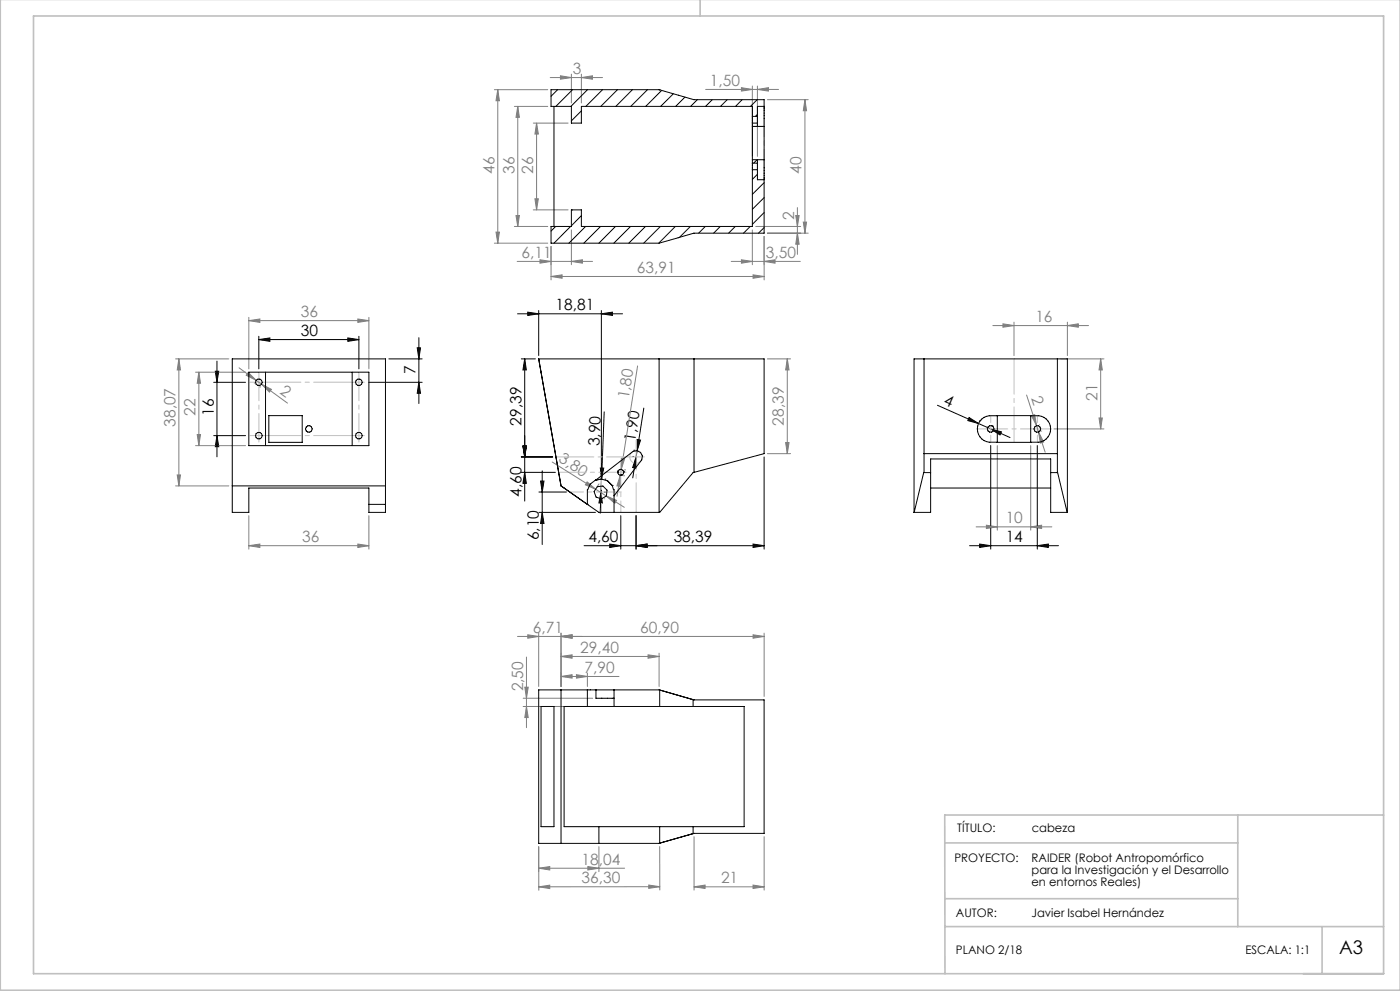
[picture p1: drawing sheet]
<svg xmlns="http://www.w3.org/2000/svg" width="420mm" height="297mm" viewBox="0 0 420 297" stroke-linecap="round" stroke-linejoin="round" font-family="sans-serif">
<g fill="none" stroke="#000" stroke-width=".3">
<path d="M155.3 94h31.5M158.3 93.6l3.3 .4-3.3 .5zM161.6 93.1v13.5M180.4 94l3.3-.4v.9zM180.4 93.1v59.5M64.1 114.6h9.6M64.6 111.3h1l-.5 3.3zM65.1 108.2v28.7M77.6 101.8l3.4-.5v1zM77.6 100.8v9.8M77.6 101.8h30.1M104.4 101.3l3.3 .5-3.3 .5z"/>
<path d="M107.7 100.8v9.8M110.7 114.6h15.9M116.7 107.6h9.9M125.2 104.2h1l-.5 3.4zM125.7 114.6l.5 3.3h-1zM125.7 101.2v19.7M156.4 107.6h4.2M157.4 107.6v42.6M157.4 107.6l.5 3.3h-1zM64.1 130.6h9.6M65.1 130.6l.5 3.3h-1zM156.4 136.9h9.4"/>
<path d="M156.9 133.7h1l-.5 3.2zM181.3 123.4l-.8 20.2M189.8 136.8h.1M190.1 134.9h.1M190.8 136.9l-1 6.3M190.8 136.9v3.4l-1-.2zM191.1 135.1l-.3 1.8M191.1 131.7l1.1 .2-1.1 3.2zM193.1 122.3l-2 12.8M229.2 136.9v27.7M281.2 121.5l16 7M290.7 125.1l2.8 1.8-3.2-.9z"/>
<path d="M294 126h.1M297.2 128.5l5.8 2.6M297.2 128.5l3.2 .9-.4 .9zM297.2 133.5v31.1M297.6 127.6h.1M311.2 133.5v31.1M156.4 141.6h10.2M157.4 141.6l.5 3.2h-1zM161.7 147.5h8.2M161.7 153.6h16.9M162.2 144.2h1l-.5 3.3zM162.7 141.1v22.1"/>
<path d="M162.7 153.6l.5 3.3h-1zM180.1 140.3h1l-.6 3.3zM180.3 147.5l-.2 6.3M180.3 147.5l.4 3.3-1-.1zM180.5 143.6l-.2 3.9M181.3 147.5h.1M181.5 143.6h.1M186.2 154.5v10.1M190.8 154.5v10.1M175.2 163.5h54M182.9 163.1l3.3 .4-3.3 .6zM190.8 163.5l3.3-.4v1z"/>
<path d="M225.9 163.1l3.3 .4-3.3 .6zM290.9 163.5h26.6M293.9 163.1l3.3 .4-3.3 .6zM311.2 163.5l3.3-.4v1z"/>
</g>
<g fill="none" stroke="#808080" stroke-width=".3">
<path d="M148.3 26.9h16M149.3 26.9l.5 3.3h-1zM149.3 26.9v46M154.3 31.9h10M155.3 31.9l.5 3.3h-1zM155.3 31.9v36M160 36.9h10.4M161 36.9l.5 3.3h-1zM161 36.9v26M165.1 23.2h15.7M168.1 22.7l3.3 .5-3.3 .5zM171.4 22.2v8.7"/>
<path d="M174.4 23.2l3.3-.5v1zM174.4 22.2v8.7M211.7 26.8h21.9M222.4 26.3l3.3 .5-3.3 .5zM225.7 25.8v21.1M227.2 26.8l3.3-.5v1zM227.2 25.8v21.1M230.2 29.9h12.3M241.5 29.9v40M241.5 29.9l.5 3.3h-1zM160.5 59.6h1l-.5 3.3zM148.3 72.9h16"/>
<path d="M148.8 69.6h1l-.5 3.3zM154.3 67.9h10M154.8 64.6h1l-.5 3.3zM155.2 78.3h22.6M160 62.9h10.4M162 77.9l3.3 .4-3.3 .6zM165.3 73.9v10M171.4 78.3l3.3-.4v1zM171.4 68.9v10.4M219.4 78.3h20.7M222.4 77.9l3.3 .4-3.3 .6zM225.7 68.9v10.4"/>
<path d="M226.7 67.9h13.5M229.2 78.3l3.3-.4v1zM229.2 70.9v13M230.2 69.9h12.3M238.7 64.6h1l-.5 3.3zM239.2 69.9l.5 3.3h-1zM239.2 62.2v14M241 66.6h1l-.5 3.3zM74.6 96.1l3.4-.5v1zM74.6 95.1v15.5M74.6 96.1h36.1M107.4 95.6l3.3 .5-3.3 .5z"/>
<path d="M110.7 95.1v15.5M165.3 82.9l3.3-.5v1zM165.3 82.9h63.9M225.9 82.4l3.3 .5-3.3 .5zM297.9 97.6h28.7M300.9 97l3.3 .6-3.3 .5zM304.2 96.6v10M320.2 97.6l3.3-.6v1.1zM320.2 96.6v10M52.7 107.6h16M53.7 107.6v38M53.7 107.6l.5 3.3h-1z"/>
<path d="M58.7 111.5h15M59.7 111.5v22.1M59.7 111.5l.4 3.4h-.9zM71.7 110.2l5.1 3.8M74.5 111.6l2.3 2.4-2.9-1.5zM76.3 114.8h.1M76.8 114l1.7 1.1M77.9 116h.1M78.5 115.1l7.8 5.7M78.5 115.1l2.9 1.6-.6 .8zM191.3 109.7l-6.2 39M230.2 107.6h7"/>
<path d="M236.2 107.6v28.4M236.2 107.6l.5 3.3h-1zM308 118.4l3 9.2M318.2 107.6h13M330.2 107.6v20.9M330.2 107.6l.5 3.3h-1zM58.7 133.6h15M59.2 130.2h.9l-.4 3.4zM165.7 138.5l13 8.1M186.4 137.3l1 .2-1 3.1zM230.2 136h7M235.7 132.6h1l-.5 3.4z"/>
<path d="M299.2 133.6v25.3M309.2 133.6v25.3M309.5 124.6l.9-.3 .6 3.3zM311 127.6l.6 1.9M311.6 129.5l1.9 6M311.6 129.5l1.5 3-1 .3zM311.9 127.3h.1M312.5 129.2h.1M316.2 128.5h15M329.7 125.3h1l-.5 3.2zM52.7 145.6h16M53.2 142.3h1l-.5 3.3z"/>
<path d="M74.6 154.5v10.1M110.7 154.5v10.1M176.1 144.4l2.6 2.2-3.1-1.3zM178.7 146.6l3.2 2.1M179.7 145l-.5 .8M181.4 149.5h.1M181.9 148.7l3.1 1.3-.6 .8zM181.9 148.7l5.4 3.3M186.1 142.4v3.4l-1-.2zM187.1 142.6h.1M187.4 140.8h.1M292.8 157.9h22.8"/>
<path d="M295.9 157.4l3.3 .5-3.3 .5zM309.2 157.9l3.3-.5v1zM74.6 163.5l3.4-.4v1zM74.6 163.5h36.1M107.4 163.1l3.3 .4-3.3 .6zM155.3 190.7h73.9M157.9 196.9v21.2M158.3 190.2l3.3 .5-3.3 .6zM161.6 189.8v15.9M168.3 190.7l3.3-.5v1.1zM168.3 196.7l3.3-.5v1.1zM168.3 189.8v15.9"/>
<path d="M168.3 196.7h29.4M194.4 196.2l3.3 .5-3.3 .6zM197.7 195.8v9.9M225.9 190.2l3.3 .5-3.3 .6zM229.2 189.8v18.9M157 209.3h20.8M157 211.7h20.6M157.4 205.9h1.1l-.6 3.4zM157.9 211.7l.6 3.3h-1.1zM168.3 202.7l3.3-.5v1zM168.3 202.7h17.4M172.9 202.2l3.3 .5-3.3 .5z"/>
<path d="M176.2 201.7v4M176.4 259.7l3.3 .5-3.3 .5zM179.7 253.7v7.5M197.9 253.7v13M208.2 250.8v16M229.2 250.8v16M161.6 260.2l3.3-.5v1zM161.6 261.2v-7.5v13.1M161.6 260.2h25.8M161.6 265.8l3.3-.5v1zM194.6 265.3l3.3 .4-3.3 .5zM197.9 265.7l-36.3 .1"/>
<path d="M208.2 265.8l3.3-.5v1zM208.2 265.8h21M225.9 265.3l3.3 .5-3.3 .5z"/>
</g>
<g fill="none" stroke="#c0c0c0" stroke-width=".3">
<path d="M190.8 136.9h.1M297.2 128.5h.1M180.3 147.5h.1M186.4 140.6l-.3 1.8"/>
<circle cx="190.8" cy="137" r="1.9"/>
</g>
<path d="M229.2 31.9v22M293.2 128.5h22" fill="none" stroke="#c0c0c0" stroke-width=".3" stroke-dasharray="15.2 1.3 1.3 1.3" stroke-dashoffset="6.1"/>
<path d="M304.2 132.5v-25" fill="none" stroke="#c0c0c0" stroke-width=".3" stroke-dasharray="15.2 1.3 1.3 1.3" stroke-dashoffset="4.6"/>
<path d="M297.2 124.6v7.9M311.2 124.6v7.9" fill="none" stroke="#c0c0c0" stroke-width=".3" stroke-dasharray="15.2 1.3 1.3 1.3" stroke-dashoffset="13.2"/>
<path d="M77.7 111.5v21M107.7 111.5v21" fill="none" stroke="#c0c0c0" stroke-width=".3" stroke-dasharray="15.2 1.3 1.3 1.3" stroke-dashoffset="6.7"/>
<path d="M74.7 114.5h35M74.7 130.5h35" fill="none" stroke="#c0c0c0" stroke-width=".3" stroke-dasharray="15.2 1.3 1.3 1.3" stroke-dashoffset="-.4"/>
<path d="M193.3 136.9h-26.5" fill="none" stroke="#c0c0c0" stroke-width=".3" stroke-dasharray="15.2 1.3 1.3 1.3" stroke-dashoffset="3.9"/>
<path d="M187.8 141.5h-20.2" fill="none" stroke="#c0c0c0" stroke-width=".3" stroke-dasharray="15.2 1.3 1.3 1.3" stroke-dashoffset="7"/>
<path d="M186.4 147.4h-15.4" fill="none" stroke="#c0c0c0" stroke-width=".3" stroke-dasharray="15.2 1.3 1.3 1.3" stroke-dashoffset="7.7"/>
<path d="M180.4 143.7v9.8" fill="none" stroke="#c0c0c0" stroke-width=".3" stroke-dasharray="15.2 1.3 1.3 1.3" stroke-dashoffset="12.2"/>
<path d="M186.3 138.6v14.9" fill="none" stroke="#c0c0c0" stroke-width=".3" stroke-dasharray="15.2 1.3 1.3 1.3" stroke-dashoffset="7.5"/>
<path d="M190.8 132v21.5" fill="none" stroke="#c0c0c0" stroke-width=".3" stroke-dasharray="15.2 1.3 1.3 1.3" stroke-dashoffset="6.4"/>
<path d="M.1 -.1v296.9h419.9M210 0v4.8M10.1 4.8h405v287h-405zM283.5 252.6h87.8M371.3 244.3v33.4M415.1 244.3h-131.7l.1 47.5M283.5 277.7h131.6M283.5 269.3h87.8M396.6 277.7v14" fill="none" stroke="#c0c0c0" stroke-width=".5"/>
<g fill="#000">
<path d="M64.6 111.3h1l-.5 3.3zM65.1 130.6l.5 3.3h-1z"/>
<path d="M77.6 101.8l3.4-.5v1zM104.4 101.3l3.3 .5-3.3 .5z"/>
<path d="M125.7 114.6l.5 3.3h-1zM125.2 104.2h1l-.5 3.4z"/>
<path d="M157.4 107.6l.5 3.3h-1zM156.9 133.7h1l-.5 3.2zM156.9 133.7h1l-.5 3.2zM157.4 141.6l.5 3.2h-1zM162.2 144.2h1l-.5 3.3zM162.7 153.6l.5 3.3h-1z"/>
<path d="M190.8 136.9v3.4l-1-.2zM191.1 131.7l1.1 .2-1.1 3.2z"/>
<path d="M297.2 128.5l3.2 .9-.4 .9zM290.7 125.1l2.8 1.8-3.2-.9z"/>
<path d="M180.3 147.5l.4 3.3-1-.1zM180.1 140.3h1l-.6 3.3z"/>
<path d="M190.8 163.5l3.3-.4v1zM182.9 163.1l3.3 .4-3.3 .6zM180.4 94l3.3-.4v.9zM158.3 93.6l3.3 .4-3.3 .5z"/>
<path d="M190.8 163.5l3.3-.4v1zM225.9 163.1l3.3 .4-3.3 .6z"/>
<path d="M293.9 163.1l3.3 .4-3.3 .6zM311.2 163.5l3.3-.4v1z"/>
</g>
<g fill="#808080">
<path d="M186.1 142.4v3.4l-1-.2zM186.4 137.3l1 .2-1 3.1z"/>
<path d="M329.7 125.3h1l-.5 3.2zM330.2 107.6l.5 3.3h-1z"/>
<path d="M300.9 97l3.3 .6-3.3 .5zM320.2 97.6l3.3-.6v1.1z"/>
<path d="M311.6 129.5l1.5 3-1 .3zM309.5 124.6l.9-.3 .6 3.3z"/>
<path d="M181.9 148.7l3.1 1.3-.6 .8zM176.1 144.4l2.6 2.2-3.1-1.3z"/>
<path d="M168.3 190.7l3.3-.5v1.1zM225.9 190.2l3.3 .5-3.3 .6zM295.9 157.4l3.3 .5-3.3 .5zM309.2 157.9l3.3-.5v1z"/>
<path d="M222.4 77.9l3.3 .4-3.3 .6zM229.2 78.3l3.3-.4v1z"/>
<path d="M168.1 22.7l3.3 .5-3.3 .5zM174.4 23.2l3.3-.5v1z"/>
<path d="M165.3 82.9l3.3-.5v1zM225.9 82.4l3.3 .5-3.3 .5z"/>
<path d="M168.3 202.7l3.3-.5v1zM172.9 202.2l3.3 .5-3.3 .5z"/>
<path d="M74.6 163.5l3.4-.4v1zM107.4 163.1l3.3 .4-3.3 .6z"/>
<path d="M74.6 96.1l3.4-.5v1zM107.4 95.6l3.3 .5-3.3 .5z"/>
<path d="M176.4 259.7l3.3 .5-3.3 .5zM161.6 260.2l3.3-.5v1z"/>
<path d="M158.3 190.2l3.3 .5-3.3 .6zM168.3 190.7l3.3-.5v1.1z"/>
<path d="M168.3 196.7l3.3-.5v1.1zM194.4 196.2l3.3 .5-3.3 .6z"/>
<path d="M162 77.9l3.3 .4-3.3 .6zM171.4 78.3l3.3-.4v1z"/>
<path d="M161.6 265.8l3.3-.5v1zM194.6 265.3l3.3 .4-3.3 .5z"/>
<path d="M155.3 31.9l.5 3.3h-1zM154.8 64.6h1l-.5 3.3z"/>
<path d="M236.2 107.6l.5 3.3h-1zM235.7 132.6h1l-.5 3.4z"/>
<path d="M53.7 107.6l.5 3.3h-1zM53.2 142.3h1l-.5 3.3z"/>
<path d="M149.3 26.9l.5 3.3h-1zM148.8 69.6h1l-.5 3.3zM161 36.9l.5 3.3h-1zM160.5 59.6h1l-.5 3.3zM241.5 29.9l.5 3.3h-1zM241 66.6h1l-.5 3.3zM238.7 64.6h1l-.5 3.3zM239.2 69.9l.5 3.3h-1z"/>
<path d="M157.4 205.9h1.1l-.6 3.4zM157.9 211.7l.6 3.3h-1.1z"/>
<path d="M59.7 111.5l.4 3.4h-.9zM59.2 130.2h.9l-.4 3.4z"/>
<path d="M74.5 111.6l2.3 2.4-2.9-1.5zM78.5 115.1l2.9 1.6-.6 .8z"/>
<path d="M208.2 265.8l3.3-.5v1zM225.9 265.3l3.3 .5-3.3 .5z"/>
<path d="M222.4 26.3l3.3 .5-3.3 .5zM227.2 26.8l3.3-.5v1z"/>
</g>
<g fill="none" stroke="#000" stroke-width=".3">
<path d="M165.3 26.9h32.4l10.5 3h21v40h-21l-10.5 3h-32.4v-5h6.1v-5h3v5h51.3v-36h-51.3v5h-3v-5h-6.1zM166.2 31.9v36M167.3 26.9l-2 2M171.8 26.9l-5 5M174.4 33.2l-3 3M176.2 26.9l-4.9 5M180.8 26.9l-5 5M185.2 26.9l-5 5M189.7 26.9l-5 5M194.2 26.9l-5 5M197.7 26.9h.2M197.7 26.9h.1"/>
<path d="M198.5 27.1l-4.8 4.8M202 28.1l-3.8 3.8M205.5 29.1l-2.8 2.8M209.2 29.9l-2 2M213.7 29.9l-2 2M218.2 29.9l-2.1 2M222.6 29.9l-1.9 2M225.7 34.9h1.5M225.7 36.9h1.5M225.7 37.9h3.5M227.2 29.9l-2.1 2M227.2 34.3l-.6 .6"/>
<path d="M229.2 31.9h-2v6M225.7 50.9h1.5M225.7 48.9h1.5M225.7 47.9h3.5M227.1 47.9l-1 1M227.2 47.9v6h2M227.2 52.2l-1.5 1.6M229.2 54.7l-3.5 3.5M229.2 59.2l-3.5 3.5M166.7 67.9l-1.4 1.3M171.2 67.9l-5 5M171.7 62.9l-.3 .2"/>
<path d="M174.4 64.6l-3 3.1M175.7 67.9l-5 5M180.2 67.9l-5 5M184.6 67.9l-4.9 5M189.2 67.9l-5.1 5M193.6 67.9l-5 5M198.1 67.9l-5 5M202.6 67.9l-5 5M207.1 67.9l-3.2 3.2M211.6 67.9l-2 2M216.1 67.9l-2 2M220.6 67.9l-2 2"/>
<path d="M225.1 67.9l-2 2M229.2 63.7l-3.5 3.5M229.2 68.2l-1.7 1.7M69.7 107.6h45.9v46h-4.9v-7.3h-36.1v7.3h-4.9zM74.6 111.5h36.1v22.1h-36.1zM79.7 111.5v22.1M105.7 111.5v22.1M161.6 107.6l6.7 38M161.6 107.6h67.6v28.4l-21 5.6M161.6 107.6l4.6 26M197.7 107.6v46M208.2 107.6v34"/>
<path d="M274.2 107.6h46v46h-5v-16.1h-36v16.1h-5zM277.2 107.6l-.1 34M317.2 107.6l.1 34M80.6 124.6h10.1v8h-10.1zM277.2 136h40M299.2 124.6v8h10v-8M299.2 132.5a4.6 4.6 0 0 1-5.7-2.3 4 4 0 0 1 3.3-5.6h14.8a4 4 0 0 1 3.6 4 4 4 0 0 1-3.6 3.9h-2.4M69.7 145.6h45.9M110.7 151.2h4.9M168.3 145.6l7.9 5.6M168.3 145.6l.9 .7M176.2 151.2h.1"/>
<path d="M178.8 143.9l11.2-8.6 1.1-.2 1.1 .5 .5 1.1-.2 1.1-8.3 10.8M178.8 143.9a4.2 4.2 0 0 0-2.6 2.9v4.4M179.2 145.9l1.7-.2 1.2 1.2-.2 1.7-1.5 .9-1.6-.5-.6-1.6zM180.6 143.6l1.7 .5 1.3 1.4M180.6 143.6l-1.8 .3M182.3 144.1l1.4 1.4M183.7 145.5h.1M183.7 145.5l.3 1.3h.2v6.8M185.3 141.7l.3 .5 .5 .2M185.4 141.1l-.1 .6M185.8 140.8l-.4 .3M186.4 140.6l.5 .3 .2 .5"/>
<path d="M186.4 140.6l-.6 .2M186.7 142.3l-.6 .1M187.1 141.4h.1M187.1 141.4l-.1 .6-.3 .3M208.2 141.6h-.3l-10 12h-18.2l-3.5-2.4M277.1 141.6l-2.9 12M277.1 141.6h2.1M279.2 146.3h36M315.2 141.6h2.1M317.3 141.6l2.8 12M162.3 211.7h3.9v36.1h-3.9zM168.3 206.8v46"/>
<path d="M169.2 211.7h54v36.1h-54zM176.2 206.8v4.9M178.8 206.8v2.5h5.4M184.2 206.8v4.9M197.9 206.8v4.9M197.9 206.8h-36.3v46l36.3-.1M197.9 206.8l10.3 3M208.2 209.8h21v40h-21M208.2 209.8l-.3-.1v2M179.7 247.8v5M197.9 247.8v4.9M207.9 247.8v2h.3"/>
<path d="M208.2 249.8l-10.3 2.9"/>
<circle cx="77.7" cy="114.6" r=".99"/>
<circle cx="107.7" cy="114.6" r=".99"/>
<circle cx="77.7" cy="130.6" r="1"/>
<circle cx="92.7" cy="128.5" r="1"/>
<circle cx="107.7" cy="130.6" r="1"/>
<circle cx="297.2" cy="128.5" r="1"/>
<circle cx="311.2" cy="128.5" r="1"/>
</g>
<text font-size="5.6" x="401.8" y="285.9">A3</text>
<g font-size="4.7" fill="#808080">
<text x="171.8" y="22.2">3</text>
<text x="213" y="25.8">1,50</text>
<text x="148.3" y="52.1" transform="rotate(-90 148.3 52.1)">46</text>
<text x="154.3" y="52.1" transform="rotate(-90 154.3 52.1)">36</text>
<text x="160" y="52.1" transform="rotate(-90 160 52.1)">26</text>
<text x="240.5" y="52.1" transform="rotate(-90 240.5 52.1)">40</text>
<text x="238.2" y="66.1" transform="rotate(-90 238.2 66.1)">2</text>
<text x="156.5" y="77.3">6,11</text>
<text x="229.8" y="77.3">3,50</text>
<text x="191.1" y="81.9">63,91</text>
<text x="90.3" y="95.1">36</text>
<text x="310.6" y="96.5">16</text>
<text x="83.7" y="117.7" transform="rotate(36 83.7 117.7)">2</text>
<text x="188.7" y="119.7" transform="rotate(-81 188.7 119.7)">1,80</text>
<text x="309.4" y="119.3" transform="rotate(72 309.4 119.3)">2</text>
<text x="58.7" y="124.7" transform="rotate(-90 58.7 124.7)">22</text>
<text x="329.2" y="120.2" transform="rotate(-90 329.2 120.2)">21</text>
<text x="52.7" y="127.9" transform="rotate(-90 52.7 127.9)">38,07</text>
<text x="235.2" y="127.5" transform="rotate(-90 235.2 127.5)">28,39</text>
<text x="167.3" y="138.3" transform="rotate(32 167.3 138.3)">3,80</text>
<text x="301.7" y="156.9">10</text>
<text x="90.6" y="162.5">36</text>
<text x="159.9" y="189.7">6,71</text>
<text x="192.1" y="189.7">60,90</text>
<text x="174.1" y="195.7">29,40</text>
<text x="175.4" y="201.7">7,90</text>
<text x="157" y="207.2" transform="rotate(-90 157 207.2)">2,50</text>
<text x="174.5" y="259.2">18,04</text>
<text x="174.5" y="264.7">36,30</text>
<text x="216.3" y="264.7">21</text>
</g>
<g font-size="4.7">
<text x="166.7" y="93">18,81</text>
<text x="90.3" y="100.8">30</text>
<text x="124.7" y="112.2" transform="rotate(-90 124.7 112.2)">7</text>
<text x="64.1" y="124.7" transform="rotate(-90 64.1 124.7)">16</text>
<text x="282.9" y="121" transform="rotate(24 282.9 121)">4</text>
<text x="156.4" y="127.5" transform="rotate(-90 156.4 127.5)">29,39</text>
<text x="179.9" y="133.7" transform="rotate(-88 179.9 133.7)">3,90</text>
<text x="190.5" y="132.4" transform="rotate(-81 190.5 132.4)">1,90</text>
<text x="156.4" y="148.9" transform="rotate(-90 156.4 148.9)">4,60</text>
<text x="161.7" y="161.9" transform="rotate(-90 161.7 161.9)">6,10</text>
<text x="176.5" y="162.5">4,60</text>
<text x="202.1" y="162.5">38,39</text>
<text x="301.7" y="162.5">14</text>
</g>
<g font-size="3.5">
<text x="287.2" y="249.4">TÍTULO:</text>
<text x="309.5" y="249.4">cabeza</text>
<text x="286.3" y="258.4">PROYECTO:</text>
<text x="309.5" y="258.4">RAIDER (Robot Antropomórfico</text>
<text x="309.5" y="261.9">para la Investigación y el Desarrollo</text>
<text x="309.5" y="265.4">en entornos Reales)</text>
<text x="286.8" y="274.8">AUTOR:</text>
<text x="309.5" y="274.8">Javier Isabel Hernández</text>
<text x="286.8" y="285.9">PLANO 2/18</text>
<text x="373.6" y="285.9">ESCALA: 1:1</text>
</g>
</svg>
